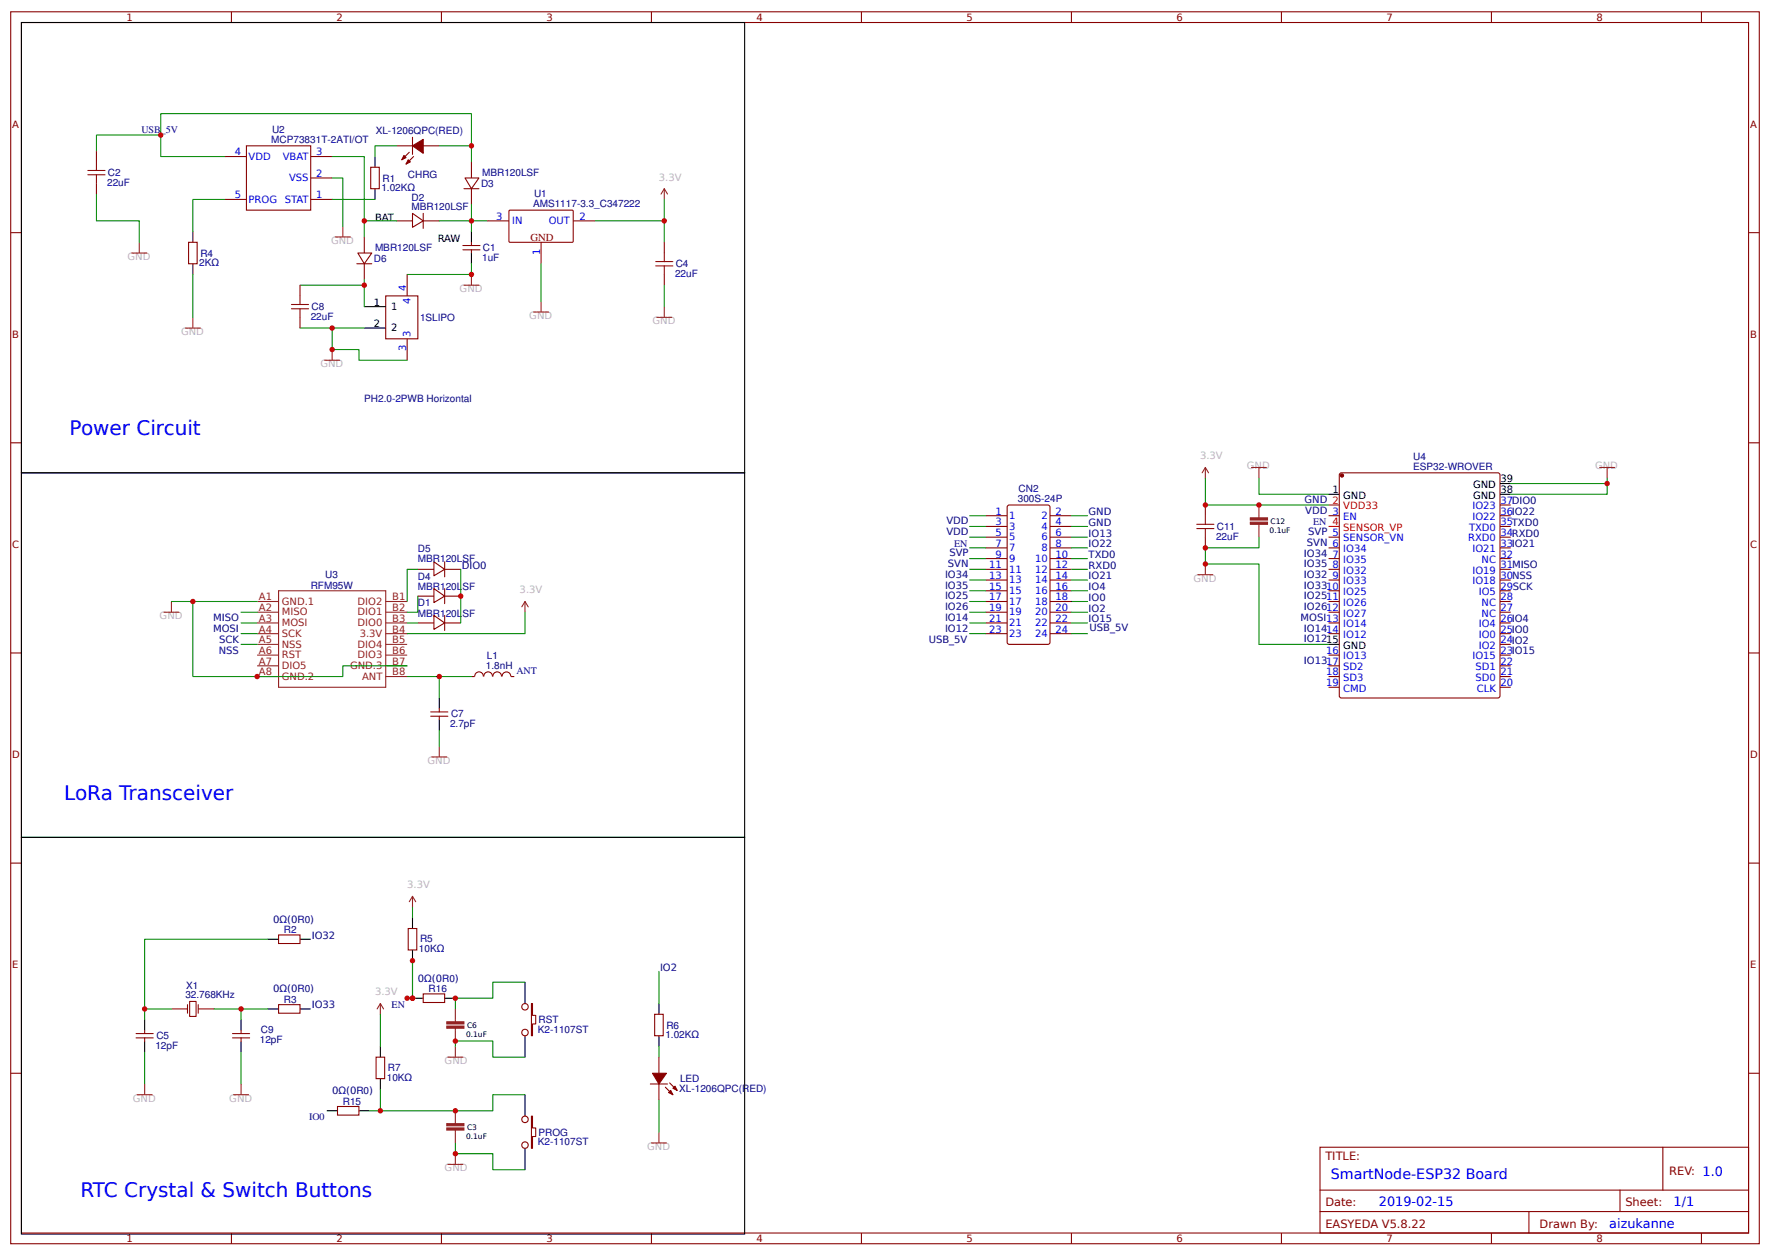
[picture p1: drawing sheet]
<svg xmlns="http://www.w3.org/2000/svg" width="437mm" height="310mm" viewBox="0 0 437 310" stroke-linecap="round" stroke-linejoin="round" font-family="sans-serif">
<g fill="none" stroke="#800" stroke-width=".26">
<path d="M2.6 2.9h431.8v304h-431.8zM5.3 5.6h426.5v298.7h-426.5zM57.1 2.9v2.7M109 2.9v2.7M160.9 2.9v2.7M212.7 2.9v2.7M264.6 2.9v2.7M316.4 2.9v2.7M368.3 2.9v2.7M420.2 2.9v2.7M23.8 37.3v2.7M55.6 38.6h5.3"/>
<path d="M60.9 36h15.8v15.9h-15.8zM76.7 38.6h5.3M97.9 36h4M101.1 37.6l-1.9 1.8M101.9 33.9v4.2M102.1 38.6l-1.8 1.9M104.5 36h4M116.4 40v3.9M2.6 57.4h2.7M23.8 45.2v2.7M46.6 59.8h2.1v5.3h-2.1zM55.6 49.2h5.3"/>
<path d="M76.7 49.2h5.3M76.7 43.9h5.3M90 58.5v3.9M91.5 41.3h2.2v5.3h-2.2zM97.9 54.5h4M101.9 52.7l2.6 1.8-2.6 1.6zM104.5 54.5h4M104.5 52.7v3.7M114.6 46.6h3.7M114.8 43.9h3.5l-1.9 2.7zM116.4 46.6v3.9M116.4 59.8v.8"/>
<path d="M120.4 54.5h5.3M125.7 52l.2-.1h15.5l.2 .2-.1 7.6-.2 .1h-15.5l-.1-.3zM133.6 59.8v5.3M141.6 54.5h5.2M164 59.8v2.6M431.8 57.4h2.6M74.1 70.4v2.6M74.1 78.3v2.7M88.1 65.1h3.7M88.4 62.4h3.4l-1.8 2.7zM90 65.1v4M95.2 73h8v10.6h-8z"/>
<path d="M100.5 67.7v5.3M114.3 61.6h4.2M114.3 60.6h4.2M116.4 61.6v.8M164 67.7v2.7M100.5 83.6v5.3M2.6 109.3h2.7M330.8 116.9l.5-.2h38.6l.4 .2 .1 54.8-.2 .5h-38.9l-.5-.2zM431.8 109.3h2.6M107.2 138.6l2.6 1.9-2.6 1.6zM109.8 138.6v3.7M243.4 127.3h5.3"/>
<path d="M243.4 132.6h5.3M243.4 135.2h5.3M243.4 137.8h5.3M243.4 129.9h5.3M248.8 124.9l.4-.3h9.6l.4 .3 .1 33.6-.3 .4-9.8 .1-.4-.2zM259.3 127.3h5.3M259.3 132.6h5.3M259.3 135.2h5.3M259.3 137.8h5.3M259.3 129.9h5.3M297.7 124.6v2.7M297.7 132.6v2.6"/>
<path d="M328.1 127.3h2.6M328.1 132.6h2.6M328.1 135.2h2.6M328.1 137.8h2.6M370.4 127.3h2.7M370.4 132.6h2.7M370.4 135.2h2.7M370.4 137.8h2.7M370.4 129.9h2.7M370.4 124.6h2.7M103.2 140.5h4M103.2 153.7h4"/>
<path d="M103.2 147.1h4M107.2 151.9l2.6 1.8-2.6 1.6zM107.2 145.3l2.6 1.8-2.6 1.6zM109.8 140.5h4M109.8 153.7h4M109.8 145.3v3.7M109.8 151.9v3.7M109.8 147.1h4M243.4 140.5h5.3M243.4 143.1h5.3M243.4 145.8h5.3M243.4 148.4h5.3"/>
<path d="M243.4 151.1h5.3M243.4 153.7h5.3M243.4 156.4h5.3M259.3 140.5h5.3M259.3 143.1h5.3M259.3 145.8h5.3M259.3 148.4h5.3M259.3 151.1h5.3M259.3 153.7h5.3M259.3 156.4h5.3M328.1 140.5h2.6M328.1 143.1h2.6"/>
<path d="M328.1 145.8h2.6M328.1 148.4h2.6M328.1 151.1h2.6M328.1 153.7h2.6M328.1 156.4h2.6M370.4 140.5h2.7M370.4 143.1h2.7M370.4 145.8h2.7M370.4 148.4h2.7M370.4 151.1h2.7M370.4 153.7h2.7M370.4 156.4h2.7"/>
<path d="M370.4 159h2.7M2.6 161.1h2.7M106.4 176.7h4.2M106.4 175.7h4.2M108.5 174.9v.8M108.5 176.7v.8M119.3 166.9a1.06 1.06 0 0 0-1-1.1 1.06 1.06 0 0 0-1.1 1.1l-.8 .1M119.5 166.9a1.06 1.06 0 0 1 1-1.1 1.06 1.06 0 0 1 1.1 1.1M121.7 166.9a1.06 1.06 0 0 1 1.1-1.1 1.06 1.06 0 0 1 1 1.1M124 166.9a1.06 1.06 0 0 1 1.1-1.1 1.06 1.06 0 0 1 1 1.1M126.2 167h.8M328.1 161.7h2.6"/>
<path d="M328.1 164.3h2.6M328.1 167h2.6M328.1 169.6h2.6M370.4 161.7h2.7M370.4 164.3h2.7M370.4 167h2.7M370.4 169.6h2.7M431.8 161.1h2.6M2.6 213h2.7M431.8 213h2.6M68.8 230.7h5.3v2.1h-5.3zM100.8 229.1h2.1v5.3h-2.1z"/>
<path d="M33.6 256.1h4.2M33.6 255.1h4.2M35.7 254.3v.8M35.7 256.1v.8M42.3 249h4M46.3 247.9v2.1M46.8 247.1h1.6v3.7h-1.6zM48.9 249h4M48.9 247.9v2.1M57.4 256.1h4.2M57.4 255.1h4.2M59.5 254.3v.8"/>
<path d="M59.5 256.1v.8M68.8 247.9h5.3v2.1h-5.3zM104.5 245.3h5.3v2.1h-5.3zM131.2 247.6h.3v3h.8v2.1h-.8v2.9h-.3zM161.7 250.3h2.1v5.3h-2.1zM2.6 264.8h2.7M83.3 273h5.3v2.2h-5.3zM92.9 260.9h2.1v5.3h-2.1zM131.2 275.4h.3v2.9h.8v2.2h-.8v2.9h-.3zM160.6 267.5h4.2M162.7 260.9v3.9M162.7 267.5v4"/>
<path d="M164.3 268.3l1.9 1.8M165.4 267.2l1.8 1.9M431.8 264.8h2.6M326 283.1h105.8v21.2h-105.8zM326 293.7h105.8M326 299h105.8M377.6 299v5.3M400 293.7v5.3M410.6 283.1v10.6M57.1 304.3v2.6M109 304.3v2.6M160.9 304.3v2.6"/>
<path d="M212.7 304.3v2.6M264.6 304.3v2.6M316.4 304.3v2.6M368.3 304.3v2.6M420.2 304.3v2.6"/>
<circle cx="129.6" cy="248.4" r=".8"/>
<circle cx="129.6" cy="254.8" r=".8"/>
<circle cx="129.6" cy="276.2" r=".8"/>
<circle cx="129.6" cy="282.6" r=".8"/>
</g>
<g fill="none" stroke="#8d2323" stroke-width=".26">
<path d="M34.4 59.8v2.6M82.8 58.5h3.7M84.7 55.8v2.7M164 46.6v2.6M164 46.6l.8 1.3M164 46.6l-.8 1.3M32.5 62.4h3.7M47.6 78.3v2.7M114.6 70.4h3.7M116.4 67.7v2.7M131.8 77h3.7M133.6 74.3v2.7"/>
<path d="M162.2 78.3h3.7M164 75.7v2.6M45.8 81h3.7M80.2 88.9h3.7M82 86.3v2.6M297.7 115.4v2.6M297.7 115.4l.7 1.3M297.7 115.4l-.8 1.3M309 115.4h3.7M310.9 115.4v2.6M395 115.4h3.7M396.9 115.4v2.6"/>
<path d="M297.7 139.2v2.6M310.9 124.6v3.2M310.9 129.4v3.2M40.5 151.1h3.7M42.3 148.4v2.7M63.5 151.1h5.3M63.5 148.4h5.3M63.5 153.7h5.3M63.5 156.4h5.3M63.5 159h5.3M68.8 145.8h26.4v23.8h-26.4zM95.2 151.1h5.3"/>
<path d="M95.2 148.4h5.3M95.2 153.7h5.3M95.2 156.4h5.3M95.2 159h5.3M129.6 148.4v2.7M129.6 148.4l.8 1.4M129.6 148.4l-.7 1.4M295.8 141.8h3.7M63.5 161.7h5.3M63.5 164.3h5.3M63.5 167h5.3M95.2 161.7h5.3"/>
<path d="M95.2 164.3h5.3M95.2 167h5.3M106.6 186.8h3.7M108.5 184.1v2.7M101.9 221.2v2.6M101.9 221.2l.8 1.3M101.9 221.2l-.8 1.3M93.9 247.6v2.7M93.9 247.6l.8 1.4M93.9 247.6l-.8 1.4M112.4 249v3.1M112.4 253.7v3.2"/>
<path d="M112.4 258.2v2.7M33.9 270.1h3.7M35.7 267.5v2.6M57.7 270.1h3.7M59.5 267.5v2.6M110.6 260.9h3.7M112.4 274.1v3.2M112.4 278.9v3.1M162.7 279.4v2.6M110.6 287.3h3.7M112.4 284.7v2.6M160.9 282h3.7"/>
</g>
<g fill="none" stroke="#080" stroke-width=".26">
<path d="M39.7 33.3h-15.9v4M55.6 38.6h-15.9v-10.6h76.7v12M82 38.6h8v19.9M97.9 36h-5.3v2.6M108.5 36h7.9M23.8 47.9v6.6h10.6v5.3M55.6 49.2h-8v7.9M82 43.9h2.7v11.9M82 49.2h10.6M90 54.5h7.9M108.5 54.5h11.9M116.4 50.5v6.6"/>
<path d="M164 49.2v5.3h-17.2M164 54.5v5.3M47.6 67.7v10.6M74.1 70.4h15.9M90 69.1v6.6M116.4 65.1v2.6h-15.9M133.6 65.1v9.2M164 70.4v5.3M74.1 81h15.9M82 81v5.3h6.6v2.6h11.9M297.7 118v6.6h30.4M310.9 118v4h17.2"/>
<path d="M373.1 119.3h23.8M396.9 118v4h-23.8M239.4 127.3h4M239.4 135.2h4M239.4 132.6h4M239.4 129.9h4M239.4 137.8h4M264.6 127.3h4M264.6 135.2h4M264.6 132.6h4M264.6 129.9h4M264.6 137.8h4"/>
<path d="M310.9 132.6v2.6h-13.2v4h13.2v19.8h17.2M42.3 148.4h21.2M47.6 148.4v18.6h37.1v-2.7h15.8M59.5 153.7h4M59.5 151.1h4M59.5 156.4h4M59.5 159h4M100.5 153.7h2.7M103.2 140.5h-2.7v7.9M103.2 147.1v4h-2.7M113.8 140.5v13.2M129.6 151.1v5.3h-29.1"/>
<path d="M239.4 148.4h4M239.4 153.7h4M239.4 140.5h4M239.4 143.1h4M239.4 145.8h4M239.4 151.1h4M239.4 156.4h4M264.6 148.4h4M264.6 153.7h4M264.6 140.5h4M264.6 143.1h4M264.6 145.8h4"/>
<path d="M264.6 151.1h4M264.6 156.4h4M100.5 167h8v5.2M108.5 167h7.9M108.5 180.2v3.9M66.1 231.8h-30.4v17.2M101.9 237.1v9.2h-1.4h1.4M101.9 223.8v2.7M162.7 239.7v7.9M35.7 259.6v7.9M42.3 249h-6.6v2.6M52.9 249h6.6v2.6"/>
<path d="M59.5 259.6v7.9M59.5 249h6.6M93.9 250.3v7.9M112.4 258.2v-1.3h9.3v4h7.9M129.6 242.4h-7.9v3.9h-9.3v2.7M162.7 258.2v2.7M93.9 268.8v5.3M129.6 270.1h-7.9v4h-30.4M162.7 271.5v7.9M112.4 282v2.7h9.3v4h7.9"/>
</g>
<g fill="none" stroke="#000" stroke-width=".26">
<path d="M5.3 5.6h178.6v111.1h-178.6zM92.6 38.6v2.7M47.6 57.1v2.7M92.6 46.6v2.6M116.4 57.1v2.7M47.6 65.1v2.6M90 75.7h5.2M116.4 62.4v2.7M90 81h5.2M5.3 116.7h178.6v89.9h-178.6zM370.4 119.3h2.7M328.1 122h2.6"/>
<path d="M370.4 122h2.7M328.1 159h2.6M108.5 172.2v2.7M108.5 177.5v2.7M5.3 206.6h178.6v97.9h-178.6zM66.1 231.8h2.7M74.1 231.8h2.6M101.9 226.5v2.6M101.9 234.4v2.7M35.7 251.6v2.7M35.7 256.9v2.7M59.5 251.6v2.7"/>
<path d="M59.5 256.9v2.7M66.1 249h2.7M74.1 249h2.6M93.9 258.2v2.7M101.9 246.3h2.6M109.8 246.3h2.6M129.6 242.4v5.2M129.6 255.6v5.3M162.7 247.6v2.7M162.7 255.6v2.6M80.7 274.1h2.6M88.6 274.1h2.7"/>
<path d="M93.9 266.2v2.6M129.6 270.1v5.3M129.6 283.4v5.3"/>
</g>
<g fill="#800" stroke="#800" stroke-width=".26">
<path d="M99.7 38.4l.6 .5-1.1 .5z"/>
<path d="M100.8 39.4l.5 .6-1 .5z"/>
<path d="M101.9 36l2.6-1.6v3.4z"/>
<path d="M165.6 269.1l.6 1-1.1-.5z"/>
<path d="M166.7 268l.5 1.1-1-.5z"/>
<path d="M161.1 264.8h3.5l-1.9 2.7z"/>
<circle cx="331.4" cy="117.3" r=".4"/>
</g>
<g fill="#8d2323" stroke="#8d2323" stroke-width=".26">
<path d="M110.3 278.3h4.3v.6h-4.3z"/>
<path d="M110.3 277.3h4.3v.5h-4.3z"/>
<path d="M110.3 253.2h4.3v.5h-4.3z"/>
<path d="M110.3 252.1h4.3v.6h-4.3z"/>
<path d="M308.8 128.9h4.2v.5h-4.2z"/>
<path d="M308.8 127.8h4.2v.5h-4.2z"/>
</g>
<path d="M328.1 124.6h2.6M328.1 129.9h2.6" fill="none" stroke="#f00" stroke-width=".26"/>
<g fill="none" stroke="#a00000" stroke-width=".26">
<path d="M23.8 40v2.1M21.7 43.1h4.2M21.7 42.1h4.2M23.8 43.1v2.1M72 76.2h4.2M72 75.1h4.2M74.1 73v2.1M74.1 76.2v2.1M161.9 65.6h4.3M161.9 64.6h4.3M164 62.4v2.2M164 65.6v2.1"/>
<path d="M295.5 130.4h4.3M295.5 129.4h4.3M297.7 127.3v2.1M297.7 130.4v2.2"/>
</g>
<g fill="#c00">
<circle cx="100.5" cy="246.3" r=".66"/>
<circle cx="90" cy="70.4" r=".66"/>
<circle cx="112.4" cy="284.7" r=".66"/>
<circle cx="297.7" cy="124.6" r=".66"/>
<circle cx="297.7" cy="135.2" r=".66"/>
<circle cx="101.9" cy="237.1" r=".66"/>
<circle cx="112.4" cy="246.3" r=".66"/>
<circle cx="101.9" cy="246.3" r=".66"/>
<circle cx="59.5" cy="249" r=".66"/>
<circle cx="113.8" cy="147.1" r=".66"/>
<circle cx="112.4" cy="256.9" r=".66"/>
<circle cx="112.4" cy="274.1" r=".66"/>
<circle cx="164" cy="54.5" r=".66"/>
<circle cx="39.7" cy="33.3" r=".66"/>
<circle cx="116.4" cy="54.5" r=".66"/>
<circle cx="116.4" cy="36" r=".66"/>
<circle cx="82" cy="81" r=".66"/>
<circle cx="47.6" cy="148.4" r=".66"/>
<circle cx="63.5" cy="167" r=".66"/>
<circle cx="108.5" cy="167" r=".66"/>
<circle cx="35.7" cy="249" r=".66"/>
<circle cx="310.9" cy="124.6" r=".66"/>
<circle cx="297.7" cy="139.2" r=".66"/>
<circle cx="396.9" cy="119.3" r=".66"/>
<circle cx="90" cy="54.5" r=".66"/>
<circle cx="82" cy="86.3" r=".66"/>
<circle cx="116.4" cy="67.7" r=".66"/>
<circle cx="93.9" cy="274.1" r=".66"/>
</g>
<g font-size="4.9" fill="#00f">
<text x="17.2" y="107.4">Power Circuit</text>
<text x="15.9" y="197.4">LoRa Transceiver</text>
<text x="19.8" y="295.3">RTC Crystal &amp; Switch Buttons</text>
</g>
<text font-size="3.5" fill="#00f" x="328.6" y="291">SmartNode-ESP32 Board</text>
<g font-size="3.2" fill="#00f">
<text x="340.5" y="297.7">2019-02-15</text>
<text x="413.3" y="297.7">1/1</text>
<text x="397.4" y="302.9">aizukanne</text>
</g>
<g font-size="2.8" fill="#800">
<text x="327.3" y="286.3">TITLE:</text>
<text x="412.2" y="290">REV: 1.0</text>
<text x="327.3" y="297.7">Date:</text>
<text x="401.4" y="297.7">Sheet:</text>
<text x="327.3" y="302.9">EASYEDA V5.8.22</text>
<text x="380.2" y="302.9">Drawn By:</text>
</g>
<text font-size="2.6" fill="#800" x="131" y="59.5">GND</text>
<g font-size="2.5" fill="#800">
<text x="31.2" y="5.2">1</text>
<text x="83.1" y="5.2">2</text>
<text x="134.9" y="5.2">3</text>
<text x="186.8" y="5.2">4</text>
<text x="238.7" y="5.2">5</text>
<text x="290.5" y="5.2">6</text>
<text x="342.4" y="5.2">7</text>
<text x="394.2" y="5.2">8</text>
<text x="3" y="31.5">A</text>
<text x="432.2" y="31.5">A</text>
<text x="3" y="83.3">B</text>
<text x="432.2" y="83.3">B</text>
<text x="3" y="135.2">C</text>
<text x="432.2" y="135.2">C</text>
<text x="3" y="187.1">D</text>
<text x="432.2" y="187.1">D</text>
<text x="3" y="238.9">E</text>
<text x="432.2" y="238.9">E</text>
<text x="31.2" y="306.5">1</text>
<text x="83.1" y="306.5">2</text>
<text x="134.9" y="306.5">3</text>
<text x="186.8" y="306.5">4</text>
<text x="238.7" y="306.5">5</text>
<text x="290.5" y="306.5">6</text>
<text x="342.4" y="306.5">7</text>
<text x="394.2" y="306.5">8</text>
</g>
<g font-size="2.5" fill="#000080">
<text x="34.9" y="32.7">USB_5V</text>
<text x="67" y="35.2">MCP73831T-2ATI/OT</text>
<text x="67.2" y="32.8">U2</text>
<text x="92.8" y="33">XL-1206QPC(RED)</text>
<text x="26.5" y="45.9">22uF</text>
<text x="26.6" y="43.4">C2</text>
<text x="94.2" y="47.2">1.02KΩ</text>
<text x="94.5" y="44.8">R1</text>
<text x="100.7" y="43.8">CHRG</text>
<text x="118.8" y="46.1">D3</text>
<text x="119.1" y="43.5">MBR120LSF</text>
<text x="101.6" y="51.9">MBR120LSF</text>
<text x="101.6" y="49.5">D2</text>
<text x="131.6" y="51.1">AMS1117-3.3_C347222</text>
<text x="131.9" y="48.7">U1</text>
<text x="49.2" y="65.7">2KΩ</text>
<text x="49.5" y="63.4">R4</text>
<text x="92.3" y="64.6">D6</text>
<text x="92.6" y="62">MBR120LSF</text>
<text x="119.1" y="64.4">1uF</text>
<text x="119.3" y="62">C1</text>
<text x="166.9" y="65.9">C4</text>
<text x="166.7" y="68.4">22uF</text>
<text x="76.9" y="76.5">C8</text>
<text x="76.7" y="78.9">22uF</text>
<text x="103.7" y="79.2">1SLIPO</text>
<text x="90" y="99.1">PH2.0-2PWB Horizontal</text>
<text x="349" y="113.6">U4</text>
<text x="349" y="115.9">ESP32-WROVER</text>
<text x="251.4" y="123.8">300S-24P</text>
<text x="251.5" y="121.4">CN2</text>
<text x="322.2" y="124.1">GND 2</text>
<text x="233.7" y="129.4">VDD</text>
<text x="268.8" y="127.1">GND</text>
<text x="268.8" y="129.8">GND</text>
<text x="300.5" y="130.8">C11</text>
<text x="322.3" y="126.7">VDD 3</text>
<text x="324.3" y="129.6">EN 4</text>
<text x="103.2" y="136.1">D5</text>
<text x="233.7" y="132">VDD</text>
<text x="234.4" y="137.3">SVP</text>
<text x="235.6" y="134.9">EN</text>
<text x="268.8" y="132.4">IO13</text>
<text x="268.8" y="137.7">TXD0</text>
<text x="268.8" y="135">IO22</text>
<text x="300.3" y="133.2">22uF</text>
<text x="322" y="137.4">IO34</text>
<text x="322.7" y="134.7">SVN 6</text>
<text x="323.1" y="132">SVP 5</text>
<text x="80.3" y="142.6">U3</text>
<text x="103.2" y="143">D4</text>
<text x="103.2" y="138.8">MBR120LSF</text>
<text x="114" y="140.4">DIO0</text>
<text x="233.4" y="142.6">IO34</text>
<text x="234.1" y="140">SVN</text>
<text x="268.8" y="143">IO21</text>
<text x="268.8" y="140.3">RXD0</text>
<text x="322" y="140">IO35</text>
<text x="322" y="142.6">IO32</text>
<text x="76.7" y="145.4">RFM95W</text>
<text x="103.2" y="149.6">D1</text>
<text x="103.2" y="145.7">MBR120LSF</text>
<text x="233.4" y="145.3">IO35</text>
<text x="233.4" y="147.9">IO25</text>
<text x="268.8" y="148.3">IO0</text>
<text x="268.8" y="145.6">IO4</text>
<text x="322" y="147.9">IO2511</text>
<text x="322" y="145.3">IO3310</text>
<text x="52.6" y="153.3">MISO</text>
<text x="52.6" y="156">MOSI</text>
<text x="103.2" y="152.3">MBR120LSF</text>
<text x="233.4" y="150.5">IO26</text>
<text x="233.4" y="153.2">IO14</text>
<text x="233.4" y="155.8">IO12</text>
<text x="268.8" y="153.6">IO15</text>
<text x="268.8" y="150.9">IO2</text>
<text x="269.1" y="155.7">USB_5V</text>
<text x="321.2" y="153.3">MOSI13</text>
<text x="322" y="150.5">IO2612</text>
<text x="322" y="155.8">IO1414</text>
<text x="54" y="161.3">NSS</text>
<text x="54.1" y="158.6">SCK</text>
<text x="229.4" y="158.7">USB_5V</text>
<text x="322" y="158.5">IO1215</text>
<text x="120" y="165">1.8nH</text>
<text x="120.3" y="162.6">L1</text>
<text x="127.5" y="166.3">ANT</text>
<text x="322" y="163.8">IO1317</text>
<text x="111.1" y="179.4">2.7pF</text>
<text x="111.4" y="177">C7</text>
<text x="67.5" y="227.7">0Ω(0R0)</text>
<text x="70.1" y="230.3">R2</text>
<text x="77" y="231.6">IO32</text>
<text x="103.7" y="232.6">R5</text>
<text x="103.5" y="234.9">10KΩ</text>
<text x="163" y="239.7">IO2</text>
<text x="46" y="244">X1</text>
<text x="67.5" y="244.9">0Ω(0R0)</text>
<text x="103.2" y="242.2">0Ω(0R0)</text>
<text x="105.8" y="244.9">R16</text>
<text x="45.8" y="246.3">32.768KHz</text>
<text x="70.1" y="247.5">R3</text>
<text x="77" y="248.8">IO33</text>
<text x="96.7" y="248.6">EN</text>
<text x="38.6" y="256.4">C5</text>
<text x="64.2" y="257.3">12pF</text>
<text x="64.4" y="254.9">C9</text>
<text x="132.8" y="254.9">K2-1107ST</text>
<text x="133" y="252.5">RST</text>
<text x="164.3" y="256.2">1.02KΩ</text>
<text x="164.6" y="253.9">R6</text>
<text x="38.4" y="258.8">12pF</text>
<text x="82" y="270">0Ω(0R0)</text>
<text x="95.5" y="266.7">10KΩ</text>
<text x="95.8" y="264.3">R7</text>
<text x="167.7" y="269.4">XL-1206QPC(RED)</text>
<text x="167.9" y="267">LED</text>
<text x="84.7" y="272.6">R15</text>
<text x="76.3" y="276.5">IO0</text>
<text x="133" y="280.2">PROG</text>
<text x="132.8" y="282.7">K2-1107ST</text>
</g>
<g font-size="2.5" fill="#00f">
<text x="58" y="38.4">4</text>
<text x="61.4" y="39.4">VDD</text>
<text x="69.8" y="39.4">VBAT</text>
<text x="78.1" y="38.4">3</text>
<text x="71.4" y="44.7">VSS</text>
<text x="78.1" y="43.7">2</text>
<text x="58" y="48.9">5</text>
<text x="61.4" y="50">PROG</text>
<text x="70.3" y="50">STAT</text>
<text x="78.1" y="48.9">1</text>
<text x="122.5" y="54.2">3</text>
<text x="126.5" y="55.3">IN</text>
<text x="135.5" y="55.3">OUT</text>
<text x="143.1" y="54.2">2</text>
<text x="133.3" y="63" transform="rotate(-90 133.3 63)">1</text>
<text x="100.3" y="71.7" transform="rotate(-90 100.3 71.7)">4</text>
<text x="101.3" y="75.1" transform="rotate(-90 101.3 75.1)">4</text>
<text x="101.3" y="83.1" transform="rotate(-90 101.3 83.1)">3</text>
<text x="100.3" y="86.5" transform="rotate(-90 100.3 86.5)">3</text>
<text x="363.6" y="125.7">IO23</text>
<text x="370.5" y="124.4">37DIO0</text>
<text x="245.8" y="127">1</text>
<text x="245.8" y="129.6">3</text>
<text x="249.2" y="128.1">1</text>
<text x="249.2" y="130.7">3</text>
<text x="257.2" y="128.1">2</text>
<text x="257.2" y="130.7">4</text>
<text x="260.6" y="127">2</text>
<text x="260.6" y="129.6">4</text>
<text x="331.7" y="128.3">EN</text>
<text x="362.8" y="131">TXD0</text>
<text x="363.6" y="128.3">IO22</text>
<text x="370.5" y="129.6">35TXD0</text>
<text x="370.5" y="127">36IO22</text>
<text x="245.8" y="132.3">5</text>
<text x="245.8" y="134.9">7</text>
<text x="245.8" y="137.6">9</text>
<text x="249.2" y="133.3">5</text>
<text x="249.2" y="136">7</text>
<text x="257.2" y="133.3">6</text>
<text x="257.2" y="136">8</text>
<text x="260.6" y="132.3">6</text>
<text x="260.6" y="134.9">8</text>
<text x="260.6" y="137.6">10</text>
<text x="329" y="137.6">7</text>
<text x="331.7" y="133.6">SENSOR_VN</text>
<text x="331.7" y="136.3">IO34</text>
<text x="362.6" y="133.6">RXD0</text>
<text x="363.6" y="136.3">IO21</text>
<text x="370.5" y="137.6">32</text>
<text x="370.5" y="132.3">34RXD0</text>
<text x="370.5" y="134.9">33IO21</text>
<text x="244.2" y="140.2">11</text>
<text x="244.2" y="142.9">13</text>
<text x="249.2" y="138.6">9</text>
<text x="249.2" y="141.3">11</text>
<text x="249.2" y="143.9">13</text>
<text x="255.6" y="138.6">10</text>
<text x="255.6" y="141.3">12</text>
<text x="255.6" y="143.9">14</text>
<text x="260.6" y="140.2">12</text>
<text x="260.6" y="142.9">14</text>
<text x="329" y="140.2">8</text>
<text x="329" y="142.9">9</text>
<text x="331.7" y="138.9">IO35</text>
<text x="331.7" y="141.6">IO32</text>
<text x="363.6" y="141.6">IO19</text>
<text x="365.9" y="138.9">NC</text>
<text x="370.5" y="142.9">30NSS</text>
<text x="370.5" y="140.2">31MISO</text>
<text x="244.2" y="145.5">15</text>
<text x="244.2" y="148.2">17</text>
<text x="249.2" y="146.6">15</text>
<text x="249.2" y="149.2">17</text>
<text x="255.6" y="146.6">16</text>
<text x="255.6" y="149.2">18</text>
<text x="260.6" y="145.5">16</text>
<text x="260.6" y="148.2">18</text>
<text x="331.7" y="144.2">IO33</text>
<text x="331.7" y="146.8">IO25</text>
<text x="331.7" y="149.5">IO26</text>
<text x="363.6" y="144.2">IO18</text>
<text x="365.2" y="146.8">IO5</text>
<text x="365.9" y="149.5">NC</text>
<text x="370.5" y="148.2">28</text>
<text x="370.5" y="145.5">29SCK</text>
<text x="244.2" y="150.8">19</text>
<text x="244.2" y="153.5">21</text>
<text x="249.2" y="151.9">19</text>
<text x="249.2" y="154.5">21</text>
<text x="255.6" y="151.9">20</text>
<text x="255.6" y="154.5">22</text>
<text x="260.6" y="150.8">20</text>
<text x="260.6" y="153.5">22</text>
<text x="331.7" y="152.1">IO27</text>
<text x="331.7" y="154.8">IO14</text>
<text x="365.2" y="154.8">IO4</text>
<text x="365.9" y="152.1">NC</text>
<text x="370.5" y="150.8">27</text>
<text x="370.5" y="153.5">26IO4</text>
<text x="244.2" y="156.1">23</text>
<text x="249.2" y="157.2">23</text>
<text x="255.6" y="157.2">24</text>
<text x="260.6" y="156.1">24</text>
<text x="327.5" y="161.4">16</text>
<text x="331.7" y="157.4">IO12</text>
<text x="365.2" y="160.1">IO2</text>
<text x="365.2" y="157.4">IO0</text>
<text x="370.5" y="161.4">23IO15</text>
<text x="370.5" y="158.7">24IO2</text>
<text x="370.5" y="156.1">25IO0</text>
<text x="327.5" y="166.7">18</text>
<text x="331.7" y="162.7">IO13</text>
<text x="331.7" y="165.4">SD2</text>
<text x="363.6" y="162.7">IO15</text>
<text x="364.4" y="165.4">SD1</text>
<text x="370.5" y="166.7">21</text>
<text x="370.5" y="164">22</text>
<text x="327.5" y="169.3">19</text>
<text x="331.7" y="168">SD3</text>
<text x="331.7" y="170.7">CMD</text>
<text x="364.4" y="168">SD0</text>
<text x="364.7" y="170.7">CLK</text>
<text x="370.5" y="169.3">20</text>
</g>
<g font-size="2.5" fill="#b4b4b4">
<text x="162.7" y="44.6">3.3V</text>
<text x="31.5" y="64.2">GND</text>
<text x="81.8" y="60.2">GND</text>
<text x="113.5" y="72.1">GND</text>
<text x="44.7" y="82.7">GND</text>
<text x="130.7" y="78.7">GND</text>
<text x="161.1" y="80">GND</text>
<text x="79.1" y="90.6">GND</text>
<text x="296.3" y="113.4">3.3V</text>
<text x="307.9" y="115.7">GND</text>
<text x="393.9" y="115.7">GND</text>
<text x="294.7" y="143.5">GND</text>
<text x="128.3" y="146.4">3.3V</text>
<text x="39.4" y="152.8">GND</text>
<text x="105.6" y="188.5">GND</text>
<text x="100.5" y="219.2">3.3V</text>
<text x="92.6" y="245.7">3.3V</text>
<text x="109.8" y="262.5">GND</text>
<text x="32.8" y="271.8">GND</text>
<text x="56.6" y="271.8">GND</text>
<text x="159.8" y="283.8">GND</text>
<text x="109.8" y="288.9">GND</text>
</g>
<g font-size="2.5">
<text x="92.6" y="54.5">BAT</text>
<text x="108.1" y="59.7">RAW</text>
<text x="92.4" y="75.4">1</text>
<text x="96.6" y="76.5">1</text>
<text x="92.4" y="80.7">2</text>
<text x="96.6" y="81.8">2</text>
<text x="370.5" y="119.1">39</text>
<text x="329" y="121.7">1</text>
<text x="331.7" y="123">GND</text>
<text x="363.8" y="123">GND</text>
<text x="363.8" y="120.4">GND</text>
<text x="370.5" y="121.7">38</text>
<text x="331.7" y="160.1">GND</text>
</g>
<g font-size="2.5" fill="#f00">
<text x="331.7" y="125.7">VDD33</text>
<text x="331.7" y="131">SENSOR_VP</text>
</g>
<g font-size="2.5" fill="#8d2323">
<text x="63.9" y="148.2">A1</text>
<text x="69.6" y="149.2">GND.1</text>
<text x="88.3" y="149.2">DIO2</text>
<text x="96.8" y="148.2">B1</text>
<text x="63.9" y="150.8">A2</text>
<text x="63.9" y="153.5">A3</text>
<text x="69.6" y="151.9">MISO</text>
<text x="69.6" y="154.5">MOSI</text>
<text x="88.3" y="154.5">DIO0</text>
<text x="88.3" y="151.9">DIO1</text>
<text x="96.8" y="153.5">B3</text>
<text x="96.8" y="150.8">B2</text>
<text x="63.9" y="156.1">A4</text>
<text x="63.9" y="158.7">A5</text>
<text x="63.9" y="161.4">A6</text>
<text x="69.6" y="157.2">SCK</text>
<text x="69.6" y="159.8">NSS</text>
<text x="88.3" y="159.8">DIO4</text>
<text x="88.8" y="157.2">3.3V</text>
<text x="96.8" y="161.4">B6</text>
<text x="96.8" y="158.7">B5</text>
<text x="96.8" y="156.1">B4</text>
<text x="63.9" y="164">A7</text>
<text x="63.9" y="166.7">A8</text>
<text x="69.6" y="162.5">RST</text>
<text x="69.6" y="165.1">DIO5</text>
<text x="69.6" y="167.7">GND.2</text>
<text x="86.4" y="165.1">GND.3</text>
<text x="88.3" y="162.5">DIO3</text>
<text x="89.4" y="167.7">ANT</text>
<text x="96.8" y="166.7">B8</text>
<text x="96.8" y="164">B7</text>
</g>
<g font-size="1.9">
<text x="313.5" y="131.6">0.1uF</text>
<text x="313.8" y="129.3">C12</text>
<text x="115.1" y="256">0.1uF</text>
<text x="115.3" y="253.6">C6</text>
<text x="115.1" y="281.1">0.1uF</text>
<text x="115.3" y="278.8">C3</text>
</g>
</svg>
